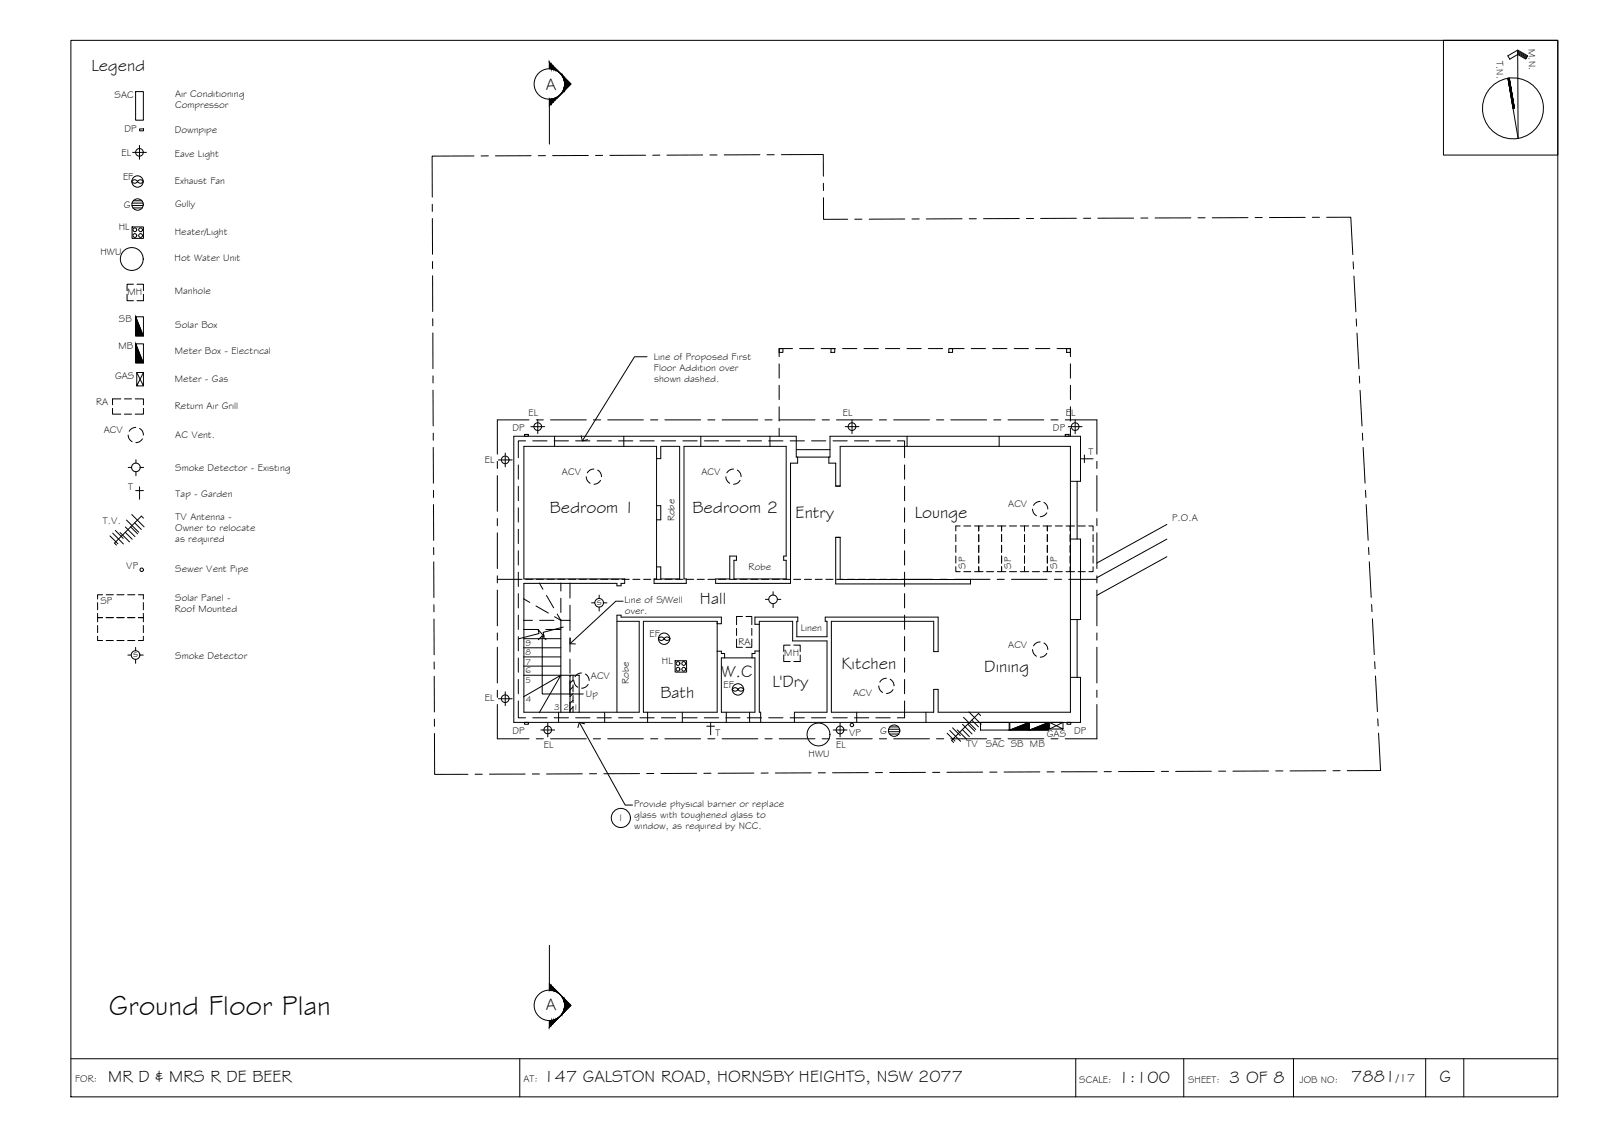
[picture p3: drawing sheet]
<svg xmlns="http://www.w3.org/2000/svg" width="420mm" height="297mm" viewBox="0 0 420 297" stroke-linecap="round" stroke-linejoin="round" font-family="sans-serif">
<!-- layer: NEWWORK -->
<g fill="none" stroke="#000" stroke-width=".26">
<path d="M137.8 115.6h-1.9v4.4M139.7 115.6h3.8M145.3 115.6h3.8M151 115.6h3.7M156.6 115.6h3.7M162.2 115.6h3.8M167.8 115.6h3.8M173.5 115.6h3.7M179.1 115.6h3.7M184.7 115.6h3.8M190.3 115.6h3.8M196 115.6h3.7"/>
<path d="M201.6 115.6h3.7M207.2 115.6h3.8M212.8 115.6h3.8M218.5 115.6h3.7M224.1 115.6h3.7M229.7 115.6h3.8M235.3 115.6h1.9v4.4M135.9 121.9v3.7M135.9 127.5v3.8M135.9 133.1v3.8M135.9 138.8v3.7M237.2 121.9v3.7"/>
<path d="M237.2 127.5v3.8M237.2 133.1v3.8M237.2 138.8v3.7M135.9 144.4v3.7M135.9 150v3.8M135.9 155.6v3.8M237.2 144.4v3.7M237.2 150v3.8M237.2 155.6v3.8M135.9 161.3v3.7M135.9 166.9v3.7M135.9 172.5v3.7"/>
<path d="M135.9 178.1v3.8M149.5 162.6v2.7M149.5 167.2v3.7M149.5 172.8v3.8M149.5 178.4v3.8M237.2 161.3v3.7M237.2 166.9v3.7M237.2 172.5v3.7M237.2 178.1v3.8M135.9 183.8v4.4h1.9M139.7 188.2h3.8M145.3 188.2h3.8"/>
<path d="M149.5 184.1v2.6M151 188.2h3.7M156.6 188.2h3.7M162.2 188.2h3.8M167.8 188.2h3.8M173.5 188.2h3.7M179.1 188.2h3.7M184.7 188.2h3.8M190.3 188.2h3.8M196 188.2h3.7M201.6 188.2h3.7M207.2 188.2h3.8"/>
<path d="M212.8 188.2h3.8M218.5 188.2h3.7M224.1 188.2h3.7M229.7 188.2h3.8M237.2 183.8v4.4h-1.9"/>
</g>
<!-- layer: 0.13 -->
<path d="M147.8 164.4l-5.4 1.4 .3 1.1-1.6-1.9 .3 1.1-5.3 1.4M149.8 177l-.3 .3M150.3 177v1.6M150.3 179.5v1.9M150.3 178.3l-.8 .8M150.3 182.3v1.9M150.3 185.2v1.5M150.3 180.1l-.8 .8M150.3 181.8l-.8 .8M150.3 183.6l-.8 .8M150.3 185.4l-.8 .8" fill="none" stroke="#000" stroke-width=".26"/>
<!-- layer: BORDER -->
<g fill="none" stroke="#000" stroke-width=".26">
<path d="M18.6 10.6h390v277h-390zM378.6 10.6h30v30.1h-30zM398 13.1l2.6 1.5-.4 .9-2.2-1.2-2 1.2-.5-.9 2.5-1.5 .2 23.2-2.7-15.8M398 13.4l2.5 1.5M398 13.7l2.4 1.4M398 14l2.3 1.3M395.8 20.5l1.4 7.9M18.6 277.6h390M136.3 277.6v10M282.1 277.6v10M310.5 277.6v10M339.2 277.6v10"/>
<path d="M373.9 277.6v10M383.9 277.6v10"/>
<circle cx="396.8" cy="28.4" r="8"/>
</g>
<!-- layer: SERVICES -->
<g fill="none" stroke="#000" stroke-width=".26">
<path d="M34.8 40h3.6M35.6 24h2v7.5h-2zM36.6 38.1v3.7M36.6 33.8h1v.5h-1zM34.6 53.9h3M34.6 59.5h3v3h-3zM34.6 53.2h2.9M34.8 47.3a.86 .86 0 0 1 1.3 .3 .86 .86 0 0 1-1.5 0zM34.9 54.5h2.4M35 52.6h2.2M36.1 47.6a.86 .86 0 0 1 1.5 0M36.1 47.6a.86 .86 0 0 0 1.5 0"/>
<path d="M33.3 77.1v1.7h1.7M35 74.5h-1.7v1.7M35.9 74.5h1.7v1.7M37.6 77.1v1.7h-1.7M35.6 90.1v5h2l-2-5h2v5M35.6 83.1v5h2l-2-5h2v5M35.9 97.7l1.7 3.5v-3.5M29.5 107.1v1.5h2.2M31.7 104.6h-2.2v1.5M32.6 104.6h1.9M32.6 108.6h1.9M33.6 114.1l.2 .9 .8 .8"/>
<path d="M35.4 104.6h2.2v1.5M35.6 112l-1 .3-.7 .8M35.9 101.2l1.7-3.5h-1.7v3.5h1.7M36.6 112.3l.7 .7 .3 1.1M37.3 115l-.8 .9-.9 .1M37.6 107.1v1.5h-2.2M132.5 118.8v3.6M137.6 113.9h1v.5h-1zM139.2 111.9h3.6M141 110.1v3.6M221.7 111.9h3.6M223.5 110.1v3.6"/>
<path d="M279.4 113.9h1v.5h-1zM280.2 111.9h3.6M282 110.1v3.6M284.4 119.3v2M29.6 139.8l2.8 2.8M30.3 139.1l2 2M31.5 139.6l2.5 2.5M32.8 139.5l1.9 1.9M32.9 138.2l2.5 2.5M33.2 136.3l3.2 3.2M33.6 122.5h.9M34.3 138.1l1.8 1.9"/>
<path d="M34.6 134.9l3.2 3.2M35.3 137.1l1.8 1.7M35.6 128.6h2M35.7 120.5v.9M35.7 123.7v1M36.6 127.6v3.3M36.8 122.5h.9M37.6 135.8l-.5-.5-7.1 7.1 .6 .5M130.7 120.6h3.6M153.8 125l.2 .9 .8 .8M155.8 123l-1 .2-.8 .8M156.7 123.2l.7 .7 .4 1.1"/>
<path d="M157.5 125.9l-.9 .9-.8 .2M190.4 125l.2 .9 .8 .8M192.4 123l-1 .2-.8 .8M193.4 123.2l.6 .7 .4 1.1M194.1 125.9l-.6 .7-1.1 .4M251.8 137.9h-1.1v1.3M252.8 137.9h1.8M255.6 137.9h1.1v1.3v-1.3h1.1M258.7 137.9h1.9M261.6 137.9h1.1v1.3v-1.3h1.1M264.8 137.9h1.8M267.6 137.9h1.1v1.3v-1.3h1.1"/>
<path d="M270.7 137.9h1.9M270.8 133.5l.2 .9 .8 .8M272.8 131.5l-1 .2-.7 .8M273.6 137.9h1.1v1.3v-1.3h1.1M273.8 131.7l.7 .7 .3 1M274.5 134.4l-.5 .7-1.2 .4M276.8 137.9h1.8M279.6 137.9h1.1v1.3v-1.3h1.1M282.8 137.9h1.8M283.4 120.3h3.3M285.6 137.9h1.1v1.3M306 137.5l-18.3 10.1"/>
<path d="M25.6 158v1.9M26.9 155.9h-1.3v1.1M27.8 155.9h1.9M28.8 140.5l2.1 2.1M30.7 155.9h1.8M33.5 155.9h1.9M36.3 155.9h1.3v1.1M37.6 158v1.9M155.1 158h.9M157.1 156v.9M157.1 159.2v1M158.3 158h.9"/>
<path d="M200.8 157.1h.8M202.8 155.1v.9M202.8 158.3v1M203.9 157.1h.9M250.7 148.6v1.3h1.1M250.7 140.1v1.9M250.7 143v1.8M250.7 145.8v1.8M252.8 149.9h1.8M255.6 149.9h1.1v-1.3v1.3h1.1M256.7 140.1v1.9M256.7 143v1.8"/>
<path d="M256.7 145.8v1.8M258.7 149.9h1.9M261.6 149.9h1.1v-1.3v1.3h1.1M262.7 140.1v1.9M262.7 143v1.8M262.7 145.8v1.8M264.8 149.9h1.8M267.6 149.9h1.1v-1.3v1.3h1.1M268.7 140.1v1.9M268.7 143v1.8M268.7 145.8v1.8M270.7 149.9h1.9"/>
<path d="M273.6 149.9h1.1v-1.3v1.3h1.1M274.7 140.1v1.9M274.7 143v1.8M274.7 145.8v1.8M276.8 149.9h1.8M279.6 149.9h1.1v-1.3v1.3h1.1M280.7 140.1v1.9M280.7 143v1.8M280.7 145.8v1.8M282.8 149.9h1.8M286.7 148.6v1.3h-1.1M286.7 140.1v1.9"/>
<path d="M286.7 143v1.8M286.7 145.8v1.8M306 141.3l-18.3 10.2M306 146l-18.3 10.1M25.6 160.8v1.1h1.3h-1.3v1.1M25.6 166.8v1.1h1.3M25.6 164v1.9M27.8 161.9h1.9M27.8 167.9h1.9M30.7 161.9h1.8M30.7 167.9h1.8M33.5 161.9h1.9"/>
<path d="M33.5 167.9h1.9M33.5 171.7h.9M35.6 169.7v.9M35.6 172.9v1M36.7 171.7h.9M37.6 160.8v1.1h-1.3h1.3v1.1M37.6 166.8v1.1h-1.3M37.6 164v1.9M150.5 178.4l.2 .9 .8 .9M152.5 176.4l-1 .3-.7 .7M153.5 176.7l.7 .6 .3 1.1M154.2 179.4l-.8 .8-.9 .2"/>
<path d="M172.9 167.2a.86 .86 0 0 1 1.3 .3 .86 .86 0 0 1-1.5 0zM174.4 167.2a.86 .86 0 0 1 1.3 .3 .86 .86 0 0 1-1.5 0zM177.1 173.2h3v3h-3zM193.2 164.7v1.9M193.2 167.5v2.2h1.5M194.7 161.6h-1.5v2.2M195.7 161.6h1.5v2.2M197.2 167.5v2.2h-1.5M197.2 164.7v1.9M205.6 171.7v1.7h1.6M207.2 169.1h-1.6v1.7M208.2 169.1h1.7v1.7"/>
<path d="M209.9 171.7v1.7h-1.7M230.5 179.8l.2 .9 .8 .8M232.5 177.8l-1 .3-.8 .7M233.5 178.1l.7 .6 .3 1.1M270.8 170.3l.2 .9 .8 .8M272.8 168.3l-1 .3-.7 .7M273.8 168.6l.7 .6 .3 1.1M274.5 171.3l-.5 .6-1.2 .4M130.7 183.2h3.6M132.5 181.4v3.6M137.6 189.4h1v.5h-1zM141.8 191.4h3.7"/>
<path d="M143.7 189.6v3.6M185.4 190.4h2M186.4 189.4v3.3M192.2 180.5a.86 .86 0 0 1 1.4 .2 .86 .86 0 0 1-1.6 0zM193.6 180.7a.86 .86 0 0 1 1.5 0M193.6 180.7a.86 .86 0 0 0 1.5 0M218.5 191.4h3.7M220.3 189.6v3.6M233 191.8h3M233.1 191.2h2.9M233.3 192.4h2.4M233.4 190.6h2.2"/>
<path d="M234.2 180.8l-.6 .6-1.1 .4M248.4 192.2l2.1 2.1M249.1 191.5l2.8 2.8M249.8 190.8l2.1 2.1M251 191.3l2.5 2.5M252.4 191.3l1.8 1.8M252.4 189.9l2.5 2.5M252.7 188.1l3.2 3.2M253.8 189.9l1.9 1.8M254.1 186.6l3.2 3.3M254.9 188.8l1.7 1.8M257.2 189.4h7.5v2h-7.5z"/>
<path d="M257.2 187.6l-.6-.6-7 7.1 .5 .5M269.9 189.4h-5.1v2l5.1-2v2h-5.1M275 189.4h-5v2l5-2v2h-5M275.3 189.4h3.5l-3.5 1.7M278.8 189.4v1.7h-3.5v-1.7l3.5 1.7M279.8 189.4h1v.5h-1z"/>
<circle cx="36.6" cy="39.9" r="1.01"/>
<circle cx="36.1" cy="47.6" r="1.49"/>
<circle cx="36.1" cy="53.6" r="1.49"/>
<circle cx="34.6" cy="67.9" r="3"/>
<circle cx="35.4" cy="61.7" r=".5"/>
<circle cx="35.4" cy="60.2" r=".5"/>
<circle cx="36.9" cy="60.2" r=".5"/>
<circle cx="36.9" cy="61.7" r=".5"/>
<circle cx="141" cy="111.8" r="1.01"/>
<circle cx="223.5" cy="111.8" r="1.01"/>
<circle cx="282" cy="111.8" r="1.01"/>
<circle cx="35.6" cy="122.5" r="1.13"/>
<circle cx="132.5" cy="120.6" r="1.01"/>
<circle cx="37.2" cy="149.4" r=".46"/>
<circle cx="157.1" cy="158" r="1.13"/>
<circle cx="202.8" cy="157.1" r="1.13"/>
<circle cx="35.6" cy="171.7" r="1.13"/>
<circle cx="174.2" cy="167.5" r="1.49"/>
<circle cx="177.8" cy="175.5" r=".5"/>
<circle cx="177.8" cy="174" r=".5"/>
<circle cx="179.3" cy="174" r=".5"/>
<circle cx="179.3" cy="175.5" r=".5"/>
<circle cx="132.5" cy="183.2" r="1.01"/>
<circle cx="143.7" cy="191.4" r="1.01"/>
<circle cx="193.5" cy="180.7" r="1.49"/>
<circle cx="214.7" cy="192.6" r="3"/>
<circle cx="220.3" cy="191.4" r="1.01"/>
<circle cx="223.4" cy="190.1" r=".46"/>
<circle cx="234.5" cy="191.6" r="1.49"/>
</g>
<path d="M35.6 90.1l2 5h-2zM35.6 83.1l2 5h-2zM264.8 191.4l5.1-2v2zM270 191.4l5-2v2z" fill="#000" stroke="#000" stroke-width=".26"/>
<!-- layer: EXISTING -->
<g fill="none" stroke="#000" stroke-width=".26">
<path d="M204.4 91.4h.9v1h-.9zM204.4 95.4v3.7M207.9 91.4h-3.5v2.1M209.7 91.4h3.8M215.4 91.4h3.7M217.9 91.4h1v1h-1zM221 91.4h3.7M226.6 91.4h3.8M232.2 91.4h3.8M237.9 91.4h3.7M243.5 91.4h3.7M248.8 91.4h1v1h-1z"/>
<path d="M249.1 91.4h3.8M254.7 91.4h3.8M260.4 91.4h3.7M266 91.4h3.7M271.6 91.4h3.8M277.2 91.4h3.5v2.1M279.7 91.4h1v1h-1zM280.7 95.4v3.7M145.4 114.4v2.6M163.6 114.4v2.6M183.8 114.4v2.6M201.9 114.4v2.6"/>
<path d="M204.4 101v3.8M204.4 106.6v3.8M204.4 112.3v2.1M208.8 117.9h8.9M209.2 119.8v1.6h-1.9v31.5h-19.6v-1.1h3.7v-6h1.8v1.1h-.7v4.9h13.7v-4.9h-.7v-1.1h.7v-28.8h-26.8v34.8h.6v1.1h-8.5v-1.1h.7v-34.8h-34.8v34.8h26.4v1.1h-.9v.7h-1.1v-.7h-24.4v33.8h30.2v-23.8h-5.8M217.4 119.8v1.6h1.8v6h1.2v-10.4h60.3v69.7h-34.7v-6h-1.1v6h-26.9v-23.8h26.9v7.9h1.1v-9h-29.6v1.1h.5v4h-7.9v-4h.2v-1.1h-11.2v1.9h1.1M237.9 114.4v2.6M262.1 114.4v2.6M280.7 101v3.8M280.7 106.6v3.8M280.7 112.3v2.1M172.2 120.2h1.1v-3.2h5v34.8h-5v-3.2h-1.1"/>
<path d="M172.2 132.6h1.1v3.7h-1.1M280.7 126.2h2.7v-11.8h-65.7v5.4h-8.9v-5.4h-74v75h148.6v-11.8h-2.7M282.5 126.2v15.1M219.2 140.9h1.2v11h34.1v1.2h-35.3zM280.7 141.3h2.7v21.1h-2.7M168.7 162.9h19.4v23.8h-19.4zM188.1 170.7h1.1v.6h.8v1.2M188.1 163.5h1.1v-1.7h-26.3v-.5h-1.1v25.4M189.2 172.5h8.8v14.2h-8.8zM199.1 170.7h-1.1v.6h-.8v1.2M282.5 162.4v15.2M146.5 186.7v2.7"/>
<path d="M158.6 186.7v2.7M169.8 186.7v2.7M179 186.7v2.7M190.5 186.7v2.7M196.6 186.7v2.7M199.5 189.4v-2.7h-.4v-23.8h8.8v5.1h9v18.7h-8.5v2.7M224.7 186.7v2.7M242.9 186.7v2.7"/>
</g>
<!-- layer: ROOFPLAN EXIST. -->
<g fill="none" stroke="#000" stroke-width=".26">
<path d="M138.8 110.1h-8.4v9M140.6 110.1h1.9M144.4 110.1h9.4M155.6 110.1h1.9M159.4 110.1h9.3M170.6 110.1h1.9M174.4 110.1h9.4M185.6 110.1h1.9M189.4 110.1h9.4M200.6 110.1h1.9M204.4 110.1h9.3M215.6 110.1h1.9"/>
<path d="M219.4 110.1h9.4M230.6 110.1h1.9M234.4 110.1h9.4M245.6 110.1h1.9M249.4 110.1h9.3M260.6 110.1h1.9M264.4 110.1h9.4M275.6 110.1h1.9M279.4 110.1h8.3v9M130.4 120.9v1.9M130.4 124.7v9.4M130.4 135.9v1.9"/>
<path d="M130.4 139.7v9.4M287.7 120.9v1.9M287.7 124.7v9.4M287.7 135.9v1.9M287.7 139.7v9.4M130.4 151v1.8M130.4 154.7v9.4M130.4 151.9h6.5M137.8 151.9h1.9M140.7 151.9h1.8M143.5 151.9h1.8M146.3 151.9h1.9"/>
<path d="M149.1 151.9h1.9M151.9 151.9h1.9M154.7 151.9h1.9M157.5 151.9h1.9M160.3 151.9h1.9M163.2 151.9h1.8M166 151.9h1.8M168.8 151.9h1.9M171.6 151.9h1.9M174.4 151.9h1.9M177.2 151.9h1.9M180 151.9h1.9"/>
<path d="M182.8 151.9h1.9M185.7 151.9h1.8M188.5 151.9h1.8M191.3 151.9h1.9M194.1 151.9h1.9M196.9 151.9h1.9M199.7 151.9h1.9M202.5 151.9h1.9M205.3 151.9h1.9M208.2 151.9h1.8M211 151.9h1.8M213.8 151.9h1.9"/>
<path d="M216.6 151.9h1.9M219.4 151.9h1.9M222.2 151.9h1.9M225 151.9h1.9M227.8 151.9h1.9M230.7 151.9h1.8M233.5 151.9h1.8M236.3 151.9h8.4M246.5 151.9h1.9M250.3 151.9h9.4M261.5 151.9h1.9M265.3 151.9h9.3"/>
<path d="M276.5 151.9h1.9M280.3 151.9h7.4M287.7 151v1.8M287.7 154.7v9.4M130.4 165.9v1.9M130.4 169.7v9.4M287.7 165.9v1.9M287.7 169.7v9.4M130.4 184.7v9h8.4M130.4 180.9v1.9M140.6 193.7h1.9M144.4 193.7h9.4"/>
<path d="M155.6 193.7h1.9M159.4 193.7h9.3M170.6 193.7h1.9M174.4 193.7h9.4M185.6 193.7h1.9M189.4 193.7h9.4M200.6 193.7h1.9M204.4 193.7h9.3M215.6 193.7h1.9M219.4 193.7h9.4M230.6 193.7h1.9M234.4 193.7h9.4"/>
<path d="M245.6 193.7h1.9M249.4 193.7h9.3M260.6 193.7h1.9M264.4 193.7h9.4M275.6 193.7h1.9M287.7 184.7v9h-8.3M287.7 180.9v1.9"/>
</g>
<!-- layer: STAIRS -->
<g fill="none" stroke="#000" stroke-width=".26">
<path d="M137.3 157l1.6 .9M140.6 158.9l3.2 1.8M141.4 152.8l1 1.7M143.3 156.1l1.9 3.3M147.1 152.8v2.2M147.1 156.8v3.8M149.5 152.8v4M149.5 158.7v3.9h-2.4M137.3 169.8h9.8M137.3 167.4h9.8M137.3 165h4M137.3 162.6h2.3"/>
<path d="M137.3 172.2h9.8M137.3 174.6h9.8M137.3 177h14.6v9.8M141.5 162.6h3.8M143.1 165h4M146.1 161l1 1.6-1.7-.9M147.1 162.4v24.4M149.5 177v9.8M137.3 182.7l9.8-5.7-5.7 9.8"/>
</g>
<!-- layer: 0 -->
<path d="M169.7 93.5h-3.3l-13.7 22.1M152.4 114.2l.3 1.4 1.4-.3M163.4 157.6h-1.9l-12 11.2M141.2 167.7l1-1 1 1M142.2 166.7v15.2h10.8M149.5 167.4v1.4h1.4M151.9 189.4l12.1 21.7h1.9M153.3 189.8l-1.4-.4-.3 1.3" fill="none" stroke="#000" stroke-width=".26"/>
<!-- layer: SECTION POINT -->
<g fill="#000" stroke="#000" stroke-width=".26">
<path d="M146.5 18.8l.4 .4zM146.5 25.2l.4-.3zM147.3 24.4l-.4 .5zM147.3 19.6l.3 .5zM148.1 20.4l1.6 1.6-1.6 1.7zM146.5 260.4l.4 .4zM146.5 266.8l.4-.4zM146.9 260.8l.4 .4zM147.6 265.5l-.3 .5zM148.1 261.9l1.6 1.7-1.6 1.7z"/>
<path d="M144.1 16.4l.5 .5v1.2zM144.1 16.4v1.6l.5 .1z"/>
<path d="M144.6 16.9l.5 .5v.8zM144.6 16.9v1.2l.5 .1z"/>
<path d="M145.1 17.4l.5 .5v.4zM145.1 17.4v.8l.5 .1z"/>
<path d="M145.6 17.9l.5 .7zM145.6 17.9v.4l.5 .3z"/>
<path d="M146.1 18.4l.4 .5zM146.1 18.4l.4 .5z"/>
<path d="M144.1 26h.5v1.2zM144.1 26v1.7l.5-.5z"/>
<path d="M144.6 26l.5-.1v.8zM144.6 26v1.2l.5-.5z"/>
<path d="M145.1 25.9l.5-.2v.5zM145.1 25.9v.8l.5-.5z"/>
<path d="M145.6 25.7l.5-.2v.2zM145.6 25.7v.5l.5-.5z"/>
<path d="M146.1 25.5l.4-.3zM146.1 25.5v.2l.4-.4z"/>
<path d="M147.3 19.6l.3 .5zM146.9 19.2l.4 .4z"/>
<path d="M147.6 24l-.3 .4zM147.3 24.4l.3-.2z"/>
<path d="M147.6 19.9l.2 .2v.5zM147.6 19.9l.2 .7z"/>
<path d="M147.8 23.4v.6h-.2zM147.6 24v.2l.2-.2z"/>
<path d="M147.8 20.1l.2 .2v.9zM147.8 20.1l.2 1.1z"/>
<path d="M148 22.9v.9l-.2-.4zM147.8 23.4v.6l.2-.2z"/>
<path d="M148 20.3l.1 1.5zM148 20.3l.1 1.5z"/>
<path d="M148.1 22.3v1.4zM148 22.9v.9z"/>
<path d="M144.6 258.5l-.5 1.1h.5zM144.1 257.9l.5 .6-.5 1.1z"/>
<path d="M145.1 259l-.5 .6 .5 .1zM144.6 258.5l.5 .5-.5 .6z"/>
<path d="M145.1 259.7l.5 .2v-.4zM145.1 259l.5 .5-.5 .2z"/>
<path d="M144.6 267.6l-.5 1.7 .5-.6zM144.1 267.6h.5l-.5 1.7z"/>
<path d="M145.1 267.5l-.5 1.2 .5-.5zM144.6 267.6l.5-.1-.5 1.2z"/>
<path d="M145.6 267.3l-.5 .9 .5-.5zM145.1 267.5l.5-.2-.5 .9z"/>
<path d="M146.1 267.1l-.5 .6zM145.6 267.3l.5-.2-.5 .6z"/>
<path d="M145.6 259.9l.5 .2v-.2zM145.6 259.5l.5 .4h-.5z"/>
<path d="M146.5 266.8l-.4 .4zM146.1 267.1l.4-.3-.4 .4z"/>
<path d="M146.1 260.1l.4 .3zM146.1 259.9l.4 .5-.4-.3z"/>
<path d="M147.6 265.5l-.3 .5zM147.3 266l-.4 .4z"/>
<path d="M147.3 261.2l.3 .5zM147.3 261.1l.3 .3z"/>
<path d="M147.8 265l-.2 .7 .2-.2zM147.8 265l-.2 .7z"/>
<path d="M147.6 261.7l.2 .5v-.5zM147.6 261.4l.2 .3h-.2z"/>
<path d="M148 264.4l-.2 1.1 .2-.2zM148 264.4l-.2 1.1z"/>
<path d="M148 261.8l-.2 .4 .2 .5zM147.8 261.7l.2 .1-.2 .4z"/>
<path d="M148.1 263.9l-.1 1.4zM148.1 263.9l-.1 1.4z"/>
<path d="M148.1 261.9v1.4zM148 261.8v.9z"/>
</g>
<g fill="none" stroke="#000" stroke-width=".26">
<path d="M144.1 18v-1.6l5.6 5.6-5.6 5.7M144.1 26v11.8M144.1 257.9l5.6 5.7-5.6 5.7v-1.7M144.1 247.8v11.8"/>
<circle cx="144.1" cy="22" r="4"/>
<circle cx="144.1" cy="263.6" r="4"/>
</g>
<!-- layer: BOUNDARY -->
<g fill="none" stroke="#000" stroke-width=".26">
<path d="M113.4 53.5v1.9M113.4 57.3v9.4M124.3 40.9h-11l.1 10.8M128.1 40.9h-1.9M139.3 40.8l-9.4 .1M143.1 40.8h-1.9M154.3 40.8h-9.4M158.1 40.7l-1.9 .1M169.3 40.7h-9.4M173.1 40.7h-1.9M184.3 40.6l-9.4 .1M186.2 40.6h1.9"/>
<path d="M199.3 40.6h-9.4M201.2 40.6h1.9M204.9 40.5h11v5.7M215.9 48.1l.1 1.8M216 51.8v5.7h6.3M226.1 57.5h-1.9M237.3 57.4l-9.3 .1M241.1 57.4h-1.9M252.3 57.4h-9.4M254.2 57.4h1.9M267.3 57.3h-9.4M269.2 57.3h1.9"/>
<path d="M282.3 57.2l-9.4 .1M284.2 57.2h1.9M297.3 57.2h-9.4M299.2 57.2h1.9M312.3 57.1h-9.4M314.2 57.1h1.9M327.3 57.1h-9.4M329.2 57h1.9M342.3 57h-9.4M344.2 57h1.9M347.9 57h6.4l.5 9.8M113.4 68.6v1.8"/>
<path d="M113.5 72.3v9.4M354.9 68.6l.1 1.9M355.1 72.4l.5 9.3M113.5 83.5v1.9M113.5 87.3v9.4M113.6 98.5v1.9M355.7 83.6l.1 1.9M355.9 87.3l.5 9.4M356.5 98.6l.1 1.8M113.6 102.3v9.4M113.6 117.3l.1 9.4M113.6 113.6v1.8"/>
<path d="M356.7 102.3l.5 9.4M357.3 113.6l.1 1.8M357.5 117.3l.5 9.4M113.7 132.3v9.4M113.7 128.5v1.9M358.1 128.5l.1 1.9M358.3 132.3l.5 9.3M113.7 143.5l.1 1.9M113.8 147.3v9.4M113.8 158.5v1.9M358.9 143.5l.1 1.9M359.1 147.3l.5 9.3"/>
<path d="M359.7 158.5l.1 1.9M113.8 162.3l.1 9.4M113.9 173.5v1.9M113.9 177.3v9.4M359.9 162.2l.5 9.4M360.5 173.5l.1 1.8M360.8 177.2l.5 9.4M113.9 188.5v1.9M113.9 192.3l.1 10.7h8.7M361.3 188.5l.1 1.8M361.6 192.2l.5 9.8h-8.8M124.6 203h1.9"/>
<path d="M137.7 202.9l-9.3 .1M139.6 202.9h1.9M152.7 202.9h-9.4M154.6 202.9h1.9M167.7 202.8l-9.3 .1M169.6 202.8h1.9M182.7 202.7l-9.4 .1M186.5 202.7h-1.9M197.7 202.7h-9.4M201.5 202.7h-1.9M212.7 202.6l-9.3 .1M216.5 202.6h-1.9"/>
<path d="M227.7 202.6h-9.4M231.5 202.5l-1.9 .1M242.7 202.5h-9.4M244.6 202.5h1.9M257.7 202.4l-9.3 .1M259.6 202.4h1.9M272.7 202.4h-9.4M274.6 202.4h1.9M287.7 202.3h-9.4M289.6 202.3h1.9M302.7 202.3h-9.3M304.6 202.2h1.9"/>
<path d="M317.7 202.2h-9.4M319.6 202.2h1.9M332.7 202.1l-9.4 .1M334.6 202.1h1.9M347.7 202.1h-9.4M351.5 202l-1.9 .1"/>
</g>
<!-- layer: BORDER -->
<g fill="#000" stroke="#000" stroke-width=".26">
<path d="M395.5 20.5l1.3 7.9zM395.5 20.5h.3l1.1 7.9z"/>
<path d="M395.8 20.5l1.1 7.9h.3zM395.8 20.5l1.4 7.9z"/>
</g>
<!-- layer: TEXT -->
<circle cx="162.8" cy="214.4" r="2.51" fill="none" stroke="#000" stroke-width=".26"/>
<text font-size="7.5" x="28.6" y="266.1">Ground Floor Plan</text>
<g font-size="4.5">
<text x="24" y="18.6">Legend</text>
<text x="143.2" y="23.7">A</text>
<text x="144.2" y="134.4">Bedroom 1</text>
<text x="181.6" y="134.4">Bedroom 2</text>
<text x="208.7" y="135.7">Entry</text>
<text x="239.9" y="135.8">Lounge</text>
<text x="183.5" y="158.4">Hall</text>
<text x="189.3" y="177.4">W.C</text>
<text x="220.7" y="175.4">Kitchen</text>
<text x="258.1" y="176.2">Dining</text>
<text x="173.2" y="183">Bath</text>
<text x="202.6" y="180.1">L'Dry</text>
<text x="143.2" y="264.8">A</text>
<text x="28.4" y="283.6">MR D &amp; MRS R DE BEER</text>
<text x="142.6" y="283.6">147 GALSTON ROAD, HORNSBY HEIGHTS, NSW 2077</text>
<text x="293.3" y="283.9">1:100</text>
<text x="322.3" y="283.9">3 OF 8</text>
<text x="354.4" y="283.8">7881</text>
<text x="377.5" y="283.8">G</text>
</g>
<text font-size="3.2" x="366.2" y="283.8">/17</text>
<g font-size="2.6">
<text x="392.5" y="16" transform="rotate(88 392.5 16)">T.N.</text>
<text x="400.9" y="12.9" transform="rotate(88 400.9 12.9)">M.N.</text>
<text x="30.1" y="25.7">SAC</text>
<text x="45.9" y="28.3">Compressor</text>
<text x="45.9" y="25.4">Air Conditioning</text>
<text x="32.6" y="34.5">DP</text>
<text x="45.8" y="34.8">Downpipe</text>
<text x="31.9" y="41">EL</text>
<text x="45.9" y="41.2">Eave Light</text>
<text x="32.3" y="47.1">EF</text>
<text x="45.9" y="48.3">Exhaust Fan</text>
<text x="32.5" y="54.4">G</text>
<text x="45.9" y="54.3">Gully</text>
<text x="31.1" y="60.3">HL</text>
<text x="45.8" y="61.6">Heater/Light</text>
<text x="26.3" y="66.9">HWU</text>
<text x="45.8" y="68.5">Hot Water Unit</text>
<text x="33.5" y="77.4">MH</text>
<text x="45.9" y="77.1">Manhole</text>
<text x="31.2" y="84.3">SB</text>
<text x="46" y="85.9">Solar Box</text>
<text x="31.1" y="91.4">MB</text>
<text x="45.9" y="92.9">Meter Box - Electrical</text>
<text x="171.5" y="94.3">Line of Proposed First</text>
<text x="30.2" y="99.4">GAS</text>
<text x="45.9" y="100.1">Meter - Gas</text>
<text x="171.5" y="97.2">Floor Addition over</text>
<text x="171.6" y="100.2">shown dashed.</text>
<text x="25.2" y="106.2">RA</text>
<text x="45.9" y="107.1">Return Air Grill</text>
<text x="27.2" y="113.6">ACV</text>
<text x="134.4" y="113">DP</text>
<text x="138.6" y="109.2">EL</text>
<text x="221.1" y="109.2">EL</text>
<text x="276.2" y="113">DP</text>
<text x="279.6" y="109.2">EL</text>
<text x="46" y="114.9">AC Vent.</text>
<text x="285.5" y="119.2">T</text>
<text x="46" y="123.4">Smoke Detector - Existing</text>
<text x="127.2" y="121.3">EL</text>
<text x="147.4" y="124.5">ACV</text>
<text x="184" y="124.5">ACV</text>
<text x="33.6" y="128.6">T</text>
<text x="46.1" y="130.2">Tap - Garden</text>
<text x="27" y="137.5">T.V.</text>
<text x="46.1" y="136.3">TV Antenna -</text>
<text x="176.9" y="136.7" transform="rotate(-90 176.9 136.7)">Robe</text>
<text x="264.4" y="133">ACV</text>
<text x="307.4" y="136.7">P.O.A</text>
<text x="45.9" y="139.3">Owner to relocate</text>
<text x="46" y="142.2">as required</text>
<text x="33.1" y="149.3">VP</text>
<text x="196.3" y="149.4">Robe</text>
<text x="253.2" y="149.2" transform="rotate(-90 253.2 149.2)">SP</text>
<text x="265.2" y="149.2" transform="rotate(-90 265.2 149.2)">SP</text>
<text x="277.2" y="149.2" transform="rotate(-90 277.2 149.2)">SP</text>
<text x="46" y="150">Sewer Vent Pipe</text>
<text x="26.3" y="158.5">SP</text>
<text x="45.8" y="160.5">Roof Mounted</text>
<text x="46" y="157.6">Solar Panel -</text>
<text x="156.5" y="158.6">s</text>
<text x="163.8" y="158">Line of S/Well</text>
<text x="163.9" y="161">over.</text>
<text x="170.4" y="167">EF</text>
<text x="210" y="165.5">Linen</text>
<text x="34.9" y="172.3">s</text>
<text x="45.9" y="172.7">Smoke Detector</text>
<text x="193.7" y="169.2">RA</text>
<text x="205.7" y="172">MH</text>
<text x="264.4" y="169.9">ACV</text>
<text x="155" y="178">ACV</text>
<text x="164.9" y="179.4" transform="rotate(-90 164.9 179.4)">Robe</text>
<text x="173.6" y="174">HL</text>
<text x="127.2" y="183.9">EL</text>
<text x="153.7" y="182.8">Up</text>
<text x="189.7" y="180.3">EF</text>
<text x="223.8" y="182.4">ACV</text>
<text x="134.4" y="192.4">DP</text>
<text x="142.6" y="196.1">EL</text>
<text x="187.7" y="193">T</text>
<text x="219.3" y="196.1">EL</text>
<text x="222.7" y="192.9">VP</text>
<text x="230.9" y="192.4">G</text>
<text x="253.5" y="195.9">TV</text>
<text x="258.5" y="195.8">SAC SB MB</text>
<text x="274.6" y="193.1">GAS</text>
<text x="281.8" y="192.4">DP</text>
<text x="212.1" y="198.5">HWU</text>
<text x="162" y="215.3">1</text>
<text x="166.3" y="211.5">Provide physical barrier or replace</text>
<text x="166.4" y="214.4">glass with toughened glass to</text>
<text x="166.3" y="217.3">window, as required by NCC.</text>
<text x="19.7" y="283.8">FOR:</text>
<text x="137.3" y="283.6">AT:</text>
<text x="283" y="283.9">SCALE:</text>
<text x="311.6" y="283.9">SHEET:</text>
<text x="340.8" y="283.9">JOB NO:</text>
</g>
<g font-size="2.2">
<text x="137.8" y="169.5">9</text>
<text x="137.9" y="171.8">8</text>
<text x="137.8" y="179">5</text>
<text x="137.8" y="174.3">7</text>
<text x="137.8" y="176.6">6</text>
<text x="137.9" y="184">4</text>
<text x="145.4" y="186.3">3</text>
<text x="147.8" y="186.3">2</text>
<text x="150.4" y="186.3">1</text>
</g>
</svg>
